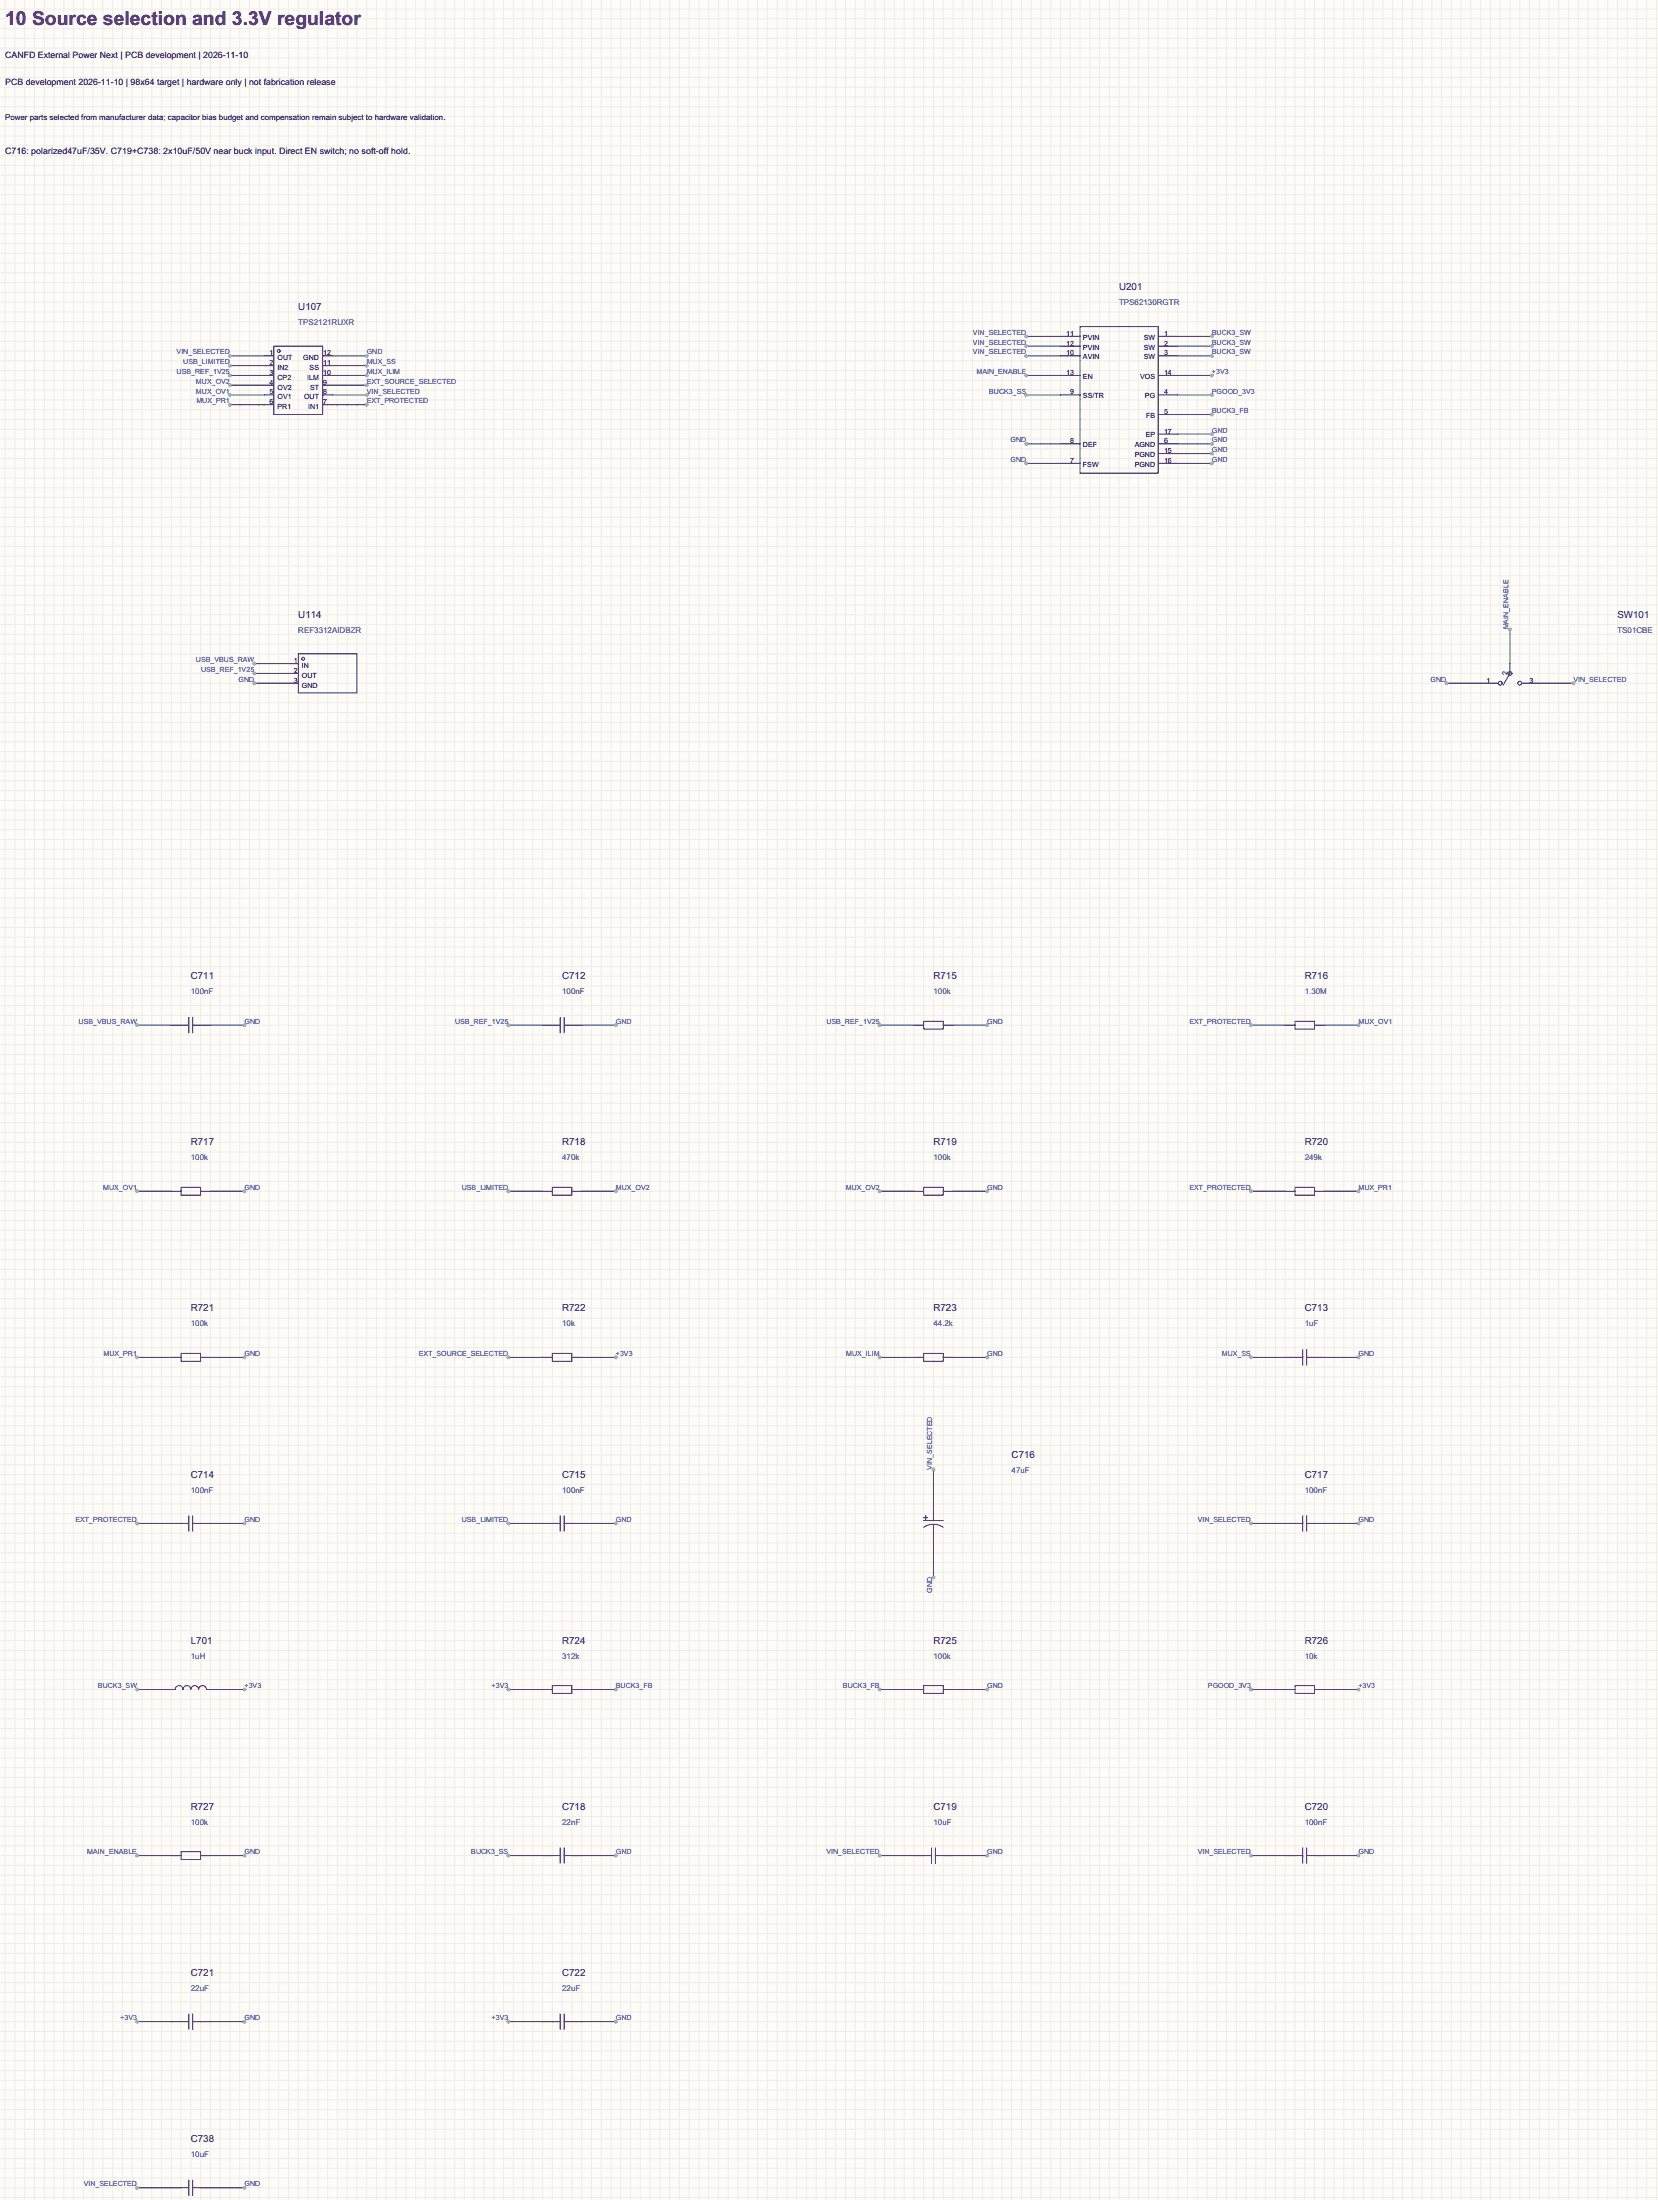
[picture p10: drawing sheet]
<svg xmlns="http://www.w3.org/2000/svg" width="431mm" height="572mm" viewBox="0 0 431 572" stroke-linecap="round" stroke-linejoin="round" font-family="sans-serif">
<path d="M0 0h431v572h-431z" fill="#fffcf7"/>
<g fill="none" stroke="#ededed" stroke-width=".26">
<path d="M0 2.4h431M0 4.9h431M0 7.4h431M0 10h431M0 12.5h431M0 15.1h431M0 17.6h431M1.3 0v572M3.9 0v572M6.4 0v572M9 0v572M11.5 0v572"/>
<path d="M14 0v572M16.6 0v572M19.1 0v572M21.7 0v572M24.2 0v572M26.7 0v572M29.3 0v572M31.8 0v572M34.4 0v572M36.9 0v572M39.4 0v572M42 0v572"/>
<path d="M44.5 0v572M47.1 0v572M49.6 0v572M52.1 0v572M54.7 0v572M57.2 0v572M59.8 0v572M62.3 0v572M64.8 0v572M67.4 0v572M69.9 0v572M72.5 0v572"/>
<path d="M75 0v572M77.5 0v572M80.1 0v572M82.6 0v572M85.2 0v572M87.7 0v572M90.2 0v572M92.8 0v572M95.3 0v572M97.9 0v572M100.4 0v572M102.9 0v572"/>
<path d="M105.5 0v572M108 0v572M110.6 0v572M113.1 0v572M115.6 0v572M118.2 0v572M120.7 0v572M123.3 0v572M125.8 0v572M128.3 0v572M130.9 0v572M133.4 0v572"/>
<path d="M136 0v572M138.5 0v572M141 0v572M143.6 0v572M146.1 0v572M148.7 0v572M151.2 0v572M153.7 0v572M156.3 0v572M158.8 0v572M161.4 0v572M163.9 0v572"/>
<path d="M166.4 0v572M169 0v572M171.5 0v572M174.1 0v572M176.6 0v572M179.1 0v572M181.7 0v572M184.2 0v572M186.8 0v572M189.3 0v572M191.8 0v572M194.4 0v572"/>
<path d="M196.9 0v572M199.5 0v572M202 0v572M204.5 0v572M207.1 0v572M209.6 0v572M212.2 0v572M214.7 0v572M217.2 0v572M219.8 0v572M222.3 0v572M224.9 0v572"/>
<path d="M227.4 0v572M229.9 0v572M232.5 0v572M235 0v572M237.6 0v572M240.1 0v572M242.6 0v572M245.2 0v572M247.7 0v572M250.3 0v572M252.8 0v572M255.3 0v572"/>
<path d="M257.9 0v572M260.4 0v572M263 0v572M265.5 0v572M268 0v572M270.6 0v572M273.1 0v572M275.7 0v572M278.2 0v572M280.7 0v572M283.3 0v572M285.8 0v572"/>
<path d="M288.4 0v572M290.9 0v572M293.4 0v572M296 0v572M298.5 0v572M301.1 0v572M303.6 0v572M306.1 0v572M308.7 0v572M311.2 0v572M313.8 0v572M316.3 0v572"/>
<path d="M318.8 0v572M321.4 0v572M323.9 0v572M326.5 0v572M329 0v572M331.5 0v572M334.1 0v572M336.6 0v572M339.2 0v572M341.7 0v572M344.2 0v572M346.8 0v572"/>
<path d="M349.3 0v572M351.9 0v572M354.4 0v572M356.9 0v572M359.5 0v572M362 0v572M364.6 0v572M367.1 0v572M369.6 0v572M372.2 0v572M374.7 0v572M377.3 0v572"/>
<path d="M379.8 0v572M382.3 0v572M384.9 0v572M387.4 0v572M390 0v572M392.5 0v572M395 0v572M397.6 0v572M400.1 0v572M402.7 0v572M405.2 0v572M407.7 0v572"/>
<path d="M410.3 0v572M412.8 0v572M415.4 0v572M417.9 0v572M420.4 0v572M423 0v572M425.5 0v572M428.1 0v572M430.6 0v572M0 20.1h431M0 22.7h431M0 25.2h431"/>
<path d="M0 27.8h431M0 30.3h431M0 32.8h431M0 35.4h431M0 37.9h431M0 40.5h431M0 43h431M0 45.5h431M0 48.1h431M0 50.6h431M0 53.2h431M0 55.7h431"/>
<path d="M0 58.2h431M0 60.8h431M0 63.3h431M0 65.9h431M0 68.4h431M0 70.9h431M0 73.5h431M0 76h431M0 78.6h431M0 81.1h431M0 83.6h431M0 86.2h431"/>
<path d="M0 88.7h431M0 91.3h431M0 93.8h431M0 96.3h431M0 98.9h431M0 101.4h431M0 104h431M0 106.5h431M0 109h431M0 111.6h431M0 114.1h431M0 116.7h431"/>
<path d="M0 119.2h431M0 121.7h431M0 124.3h431M0 126.8h431M0 129.4h431M0 131.9h431M0 134.4h431M0 137h431M0 139.5h431M0 142.1h431M0 144.6h431M0 147.1h431"/>
<path d="M0 149.7h431M0 152.2h431M0 154.8h431M0 157.3h431M0 159.8h431M0 162.4h431M0 164.9h431M0 167.5h431M0 170h431M0 172.5h431M0 175.1h431M0 177.6h431"/>
<path d="M0 180.2h431M0 182.7h431M0 185.2h431M0 187.8h431M0 190.3h431M0 192.9h431M0 195.4h431M0 197.9h431M0 200.5h431M0 203h431M0 205.6h431M0 208.1h431"/>
<path d="M0 210.6h431M0 213.2h431M0 215.7h431M0 218.3h431M0 220.8h431M0 223.3h431M0 225.9h431M0 228.4h431M0 231h431M0 233.5h431M0 236h431M0 238.6h431"/>
<path d="M0 241.1h431M0 243.7h431M0 246.2h431M0 248.7h431M0 251.3h431M0 253.8h431M0 256.4h431M0 258.9h431M0 261.4h431M0 264h431M0 266.5h431M0 269.1h431"/>
<path d="M0 271.6h431M0 274.1h431M0 276.7h431M0 279.2h431M0 281.8h431M0 284.3h431M0 286.8h431M0 289.4h431M0 291.9h431M0 294.5h431M0 297h431M0 299.5h431"/>
<path d="M0 302.1h431M0 304.6h431M0 307.2h431M0 309.7h431M0 312.2h431M0 314.8h431M0 317.3h431M0 319.9h431M0 322.4h431M0 324.9h431M0 327.5h431M0 330h431"/>
<path d="M0 332.6h431M0 335.1h431M0 337.6h431M0 340.2h431M0 342.7h431M0 345.3h431M0 347.8h431M0 350.3h431M0 352.9h431M0 355.4h431M0 358h431M0 360.5h431"/>
<path d="M0 363h431M0 365.6h431M0 368.1h431M0 370.7h431M0 373.2h431M0 375.7h431M0 378.3h431M0 380.8h431M0 383.4h431M0 385.9h431M0 388.4h431M0 391h431"/>
<path d="M0 393.5h431M0 396.1h431M0 398.6h431M0 401.1h431M0 403.7h431M0 406.2h431M0 408.8h431M0 411.3h431M0 413.8h431M0 416.4h431M0 418.9h431M0 421.5h431"/>
<path d="M0 424h431M0 426.5h431M0 429.1h431M0 431.6h431M0 434.2h431M0 436.7h431M0 439.2h431M0 441.8h431M0 444.3h431M0 446.9h431M0 449.4h431M0 451.9h431"/>
<path d="M0 454.5h431M0 457h431M0 459.6h431M0 462.1h431M0 464.6h431M0 467.2h431M0 469.7h431M0 472.3h431M0 474.8h431M0 477.3h431M0 479.9h431M0 482.4h431"/>
<path d="M0 485h431M0 487.5h431M0 490h431M0 492.6h431M0 495.1h431M0 497.7h431M0 500.2h431M0 502.7h431M0 505.3h431M0 507.8h431M0 510.4h431M0 512.9h431"/>
<path d="M0 515.4h431M0 518h431M0 520.5h431M0 523.1h431M0 525.6h431M0 528.1h431M0 530.7h431M0 533.2h431M0 535.8h431M0 538.3h431M0 540.8h431M0 543.4h431"/>
<path d="M0 545.9h431M0 548.5h431M0 551h431M0 553.5h431M0 556.1h431M0 558.6h431M0 561.2h431M0 563.7h431M0 566.2h431M0 568.8h431M0 571.3h431"/>
</g>
<g fill="none" stroke="#a10000" stroke-width=".26">
<path d="M71.2 90h12.7v17.8h-12.7zM280.7 84.9h20.4v38.1h-20.4zM77.5 170h15.3v10.2h-15.3zM387.4 177.6h2.1M392.5 175.1l-1.8 3M395.6 177.6h2M47.1 266.5h2M49.1 264.5v4M50.1 264.5v4M50.1 266.5h2M143.6 266.5h2M145.6 264.5v4"/>
<path d="M146.6 264.5v4M146.6 266.5h2.1M240.1 265.5h5.1v2h-5.1zM336.6 265.5h5.1v2h-5.1zM47.1 308.7h5v2h-5zM143.6 308.7h5.1v2h-5.1zM240.1 308.7h5.1v2h-5.1zM336.6 308.7h5.1v2h-5.1zM47.1 351.9h5v2h-5zM143.6 351.9h5.1v2h-5.1zM240.1 351.9h5.1v2h-5.1zM336.6 352.9h2.1"/>
<path d="M338.7 350.8v4.1M339.7 350.8v4.1M339.7 352.9h2M47.1 396.1h2M49.1 394v4.1M50.1 396.1h2M50.1 394v4.1M143.6 396.1h2M145.6 394v4.1M146.6 396.1h2.1M146.6 394v4.1M240.1 394.5l1 .1z"/>
<path d="M240.1 397.1a4.6 4.6 0 0 1 5.1 0M240.1 395.3h5.1M240.6 394v1zM336.6 396.1h2.1M338.7 394v4.1M339.7 396.1h2M339.7 394v4.1M45.5 439.2a1.02 1.02 0 0 1 1.1-1 1.02 1.02 0 0 1 1 1 1.02 1.02 0 0 1 1-1 1.02 1.02 0 0 1 1 1 1.02 1.02 0 0 1 1-1 1.02 1.02 0 0 1 1 1 1.02 1.02 0 0 1 1.1-1 1.02 1.02 0 0 1 1 1M143.6 438.2h5.1v2.1h-5.1zM240.1 438.2h5.1v2.1h-5.1zM336.6 438.2h5.1v2.1h-5.1zM47.1 481.4h5v2h-5z"/>
<path d="M143.6 482.4h2M145.6 480.4v4M146.6 482.4h2.1M146.6 480.4v4M240.1 482.4h2M242.1 480.4v4M243.2 482.4h2M243.2 480.4v4M336.6 482.4h2.1M338.7 480.4v4M339.7 480.4v4M339.7 482.4h2"/>
<path d="M47.1 525.6h2M49.1 523.6v4M50.1 523.6v4M50.1 525.6h2M143.6 525.6h2M145.6 523.6v4M146.6 523.6v4M146.6 525.6h2.1M47.1 568.8h2M49.1 566.7v4.1M50.1 568.8h2M50.1 566.7v4.1"/>
<circle cx="72.5" cy="91.3" r=".38"/>
<circle cx="78.8" cy="171.3" r=".38"/>
<circle cx="390" cy="177.6" r=".51"/>
<circle cx="392.5" cy="175.1" r=".51"/>
<circle cx="395" cy="177.6" r=".51"/>
</g>
<g fill="none" stroke="#870000" stroke-width=".26">
<path d="M68.7 92.5h2.5M68.7 95.1h2.5M68.7 97.6h2.5M83.9 92.5h2.5M83.9 95.1h2.5M83.9 97.6h2.5M275.7 92.5h5M275.7 97.6h5M275.7 87.4h5M275.7 90h5M301.1 92.5h5M301.1 97.6h5"/>
<path d="M301.1 87.4h5M301.1 90h5M68.7 100.1h2.5M68.7 102.7h2.5M68.7 105.2h2.5M83.9 100.1h2.5M83.9 102.7h2.5M83.9 105.2h2.5M275.7 102.7h5M275.7 115.4h5M301.1 102.7h5M301.1 107.8h5"/>
<path d="M301.1 115.4h5M301.1 117.9h5M301.1 112.8h5M275.7 120.5h5M301.1 120.5h5M75 177.6h2.5M75 172.5h2.5M75 175.1h2.5M384.9 177.6h2.5M392.5 172.5v2.6M397.6 177.6h2.5M44.5 266.5h2.6"/>
<path d="M52.1 266.5h2.6M141 266.5h2.6M148.7 266.5h2.5M237.6 266.5h2.5M245.2 266.5h2.5M334.1 266.5h2.5M341.7 266.5h2.5M44.5 309.7h2.6M52.1 309.7h2.6M141 309.7h2.6M148.7 309.7h2.5M237.6 309.7h2.5"/>
<path d="M245.2 309.7h2.5M334.1 309.7h2.5M341.7 309.7h2.5M44.5 352.9h2.6M52.1 352.9h2.6M141 352.9h2.6M148.7 352.9h2.5M237.6 352.9h2.5M245.2 352.9h2.5M334.1 352.9h2.5M341.7 352.9h2.5M44.5 396.1h2.6"/>
<path d="M52.1 396.1h2.6M141 396.1h2.6M148.7 396.1h2.5M242.6 391v4.3M242.6 396.3v4.8M334.1 396.1h2.5M341.7 396.1h2.5M44.5 439.2h1M53.7 439.2h1M141 439.2h2.6M148.7 439.2h2.5M237.6 439.2h2.5"/>
<path d="M245.2 439.2h2.5M334.1 439.2h2.5M341.7 439.2h2.5M44.5 482.4h2.6M52.1 482.4h2.6M141 482.4h2.6M148.7 482.4h2.5M237.6 482.4h2.5M245.2 482.4h2.5M334.1 482.4h2.5M341.7 482.4h2.5M44.5 525.6h2.6"/>
<path d="M52.1 525.6h2.6M141 525.6h2.6M148.7 525.6h2.5M44.5 568.8h2.6M52.1 568.8h2.6"/>
</g>
<path d="M266.8 87.4h8.9" fill="none" stroke="#008700" stroke-width=".26"/>
<circle cx="266.8" cy="87.4" r=".51" fill="#999"/>
<path d="M266.8 92.5h8.9" fill="none" stroke="#008700" stroke-width=".26"/>
<circle cx="266.8" cy="92.5" r=".51" fill="#999"/>
<path d="M266.8 102.7h8.9" fill="none" stroke="#008700" stroke-width=".26"/>
<circle cx="266.8" cy="102.7" r=".51" fill="#999"/>
<path d="M266.8 120.5h8.9" fill="none" stroke="#008700" stroke-width=".26"/>
<circle cx="266.8" cy="120.5" r=".51" fill="#999"/>
<path d="M54.7 482.4h8.9" fill="none" stroke="#008700" stroke-width=".26"/>
<circle cx="63.6" cy="482.4" r=".51" fill="#999"/>
<path d="M306.1 115.4h8.9" fill="none" stroke="#008700" stroke-width=".26"/>
<circle cx="315" cy="115.4" r=".51" fill="#999"/>
<path d="M306.1 107.8h8.9" fill="none" stroke="#008700" stroke-width=".26"/>
<circle cx="315" cy="107.8" r=".51" fill="#999"/>
<path d="M306.1 92.5h8.9" fill="none" stroke="#008700" stroke-width=".26"/>
<circle cx="315" cy="92.5" r=".51" fill="#999"/>
<path d="M306.1 90h8.9" fill="none" stroke="#008700" stroke-width=".26"/>
<circle cx="315" cy="90" r=".51" fill="#999"/>
<path d="M306.1 87.4h8.9" fill="none" stroke="#008700" stroke-width=".26"/>
<circle cx="315" cy="87.4" r=".51" fill="#999"/>
<path d="M86.4 95.1h8.9" fill="none" stroke="#008700" stroke-width=".26"/>
<circle cx="95.3" cy="95.1" r=".51" fill="#999"/>
<path d="M54.7 396.1h8.9" fill="none" stroke="#008700" stroke-width=".26"/>
<circle cx="63.6" cy="396.1" r=".51" fill="#999"/>
<path d="M35.6 396.1h8.9" fill="none" stroke="#008700" stroke-width=".26"/>
<circle cx="35.6" cy="396.1" r=".51" fill="#999"/>
<path d="M86.4 97.6h8.9" fill="none" stroke="#008700" stroke-width=".26"/>
<circle cx="95.3" cy="97.6" r=".51" fill="#999"/>
<path d="M86.4 100.1h8.9" fill="none" stroke="#008700" stroke-width=".26"/>
<circle cx="95.3" cy="100.1" r=".51" fill="#999"/>
<path d="M86.4 102.7h8.9" fill="none" stroke="#008700" stroke-width=".26"/>
<circle cx="95.3" cy="102.7" r=".51" fill="#999"/>
<path d="M132.2 396.1h8.8" fill="none" stroke="#008700" stroke-width=".26"/>
<circle cx="132.2" cy="396.1" r=".51" fill="#999"/>
<path d="M242.6 382.1v8.9" fill="none" stroke="#008700" stroke-width=".26"/>
<circle cx="242.6" cy="382.1" r=".51" fill="#999"/>
<path d="M86.4 92.5h8.9" fill="none" stroke="#008700" stroke-width=".26"/>
<circle cx="95.3" cy="92.5" r=".51" fill="#999"/>
<path d="M54.7 439.2h8.9" fill="none" stroke="#008700" stroke-width=".26"/>
<circle cx="63.6" cy="439.2" r=".51" fill="#999"/>
<path d="M151.2 439.2h8.9" fill="none" stroke="#008700" stroke-width=".26"/>
<circle cx="160.1" cy="439.2" r=".51" fill="#999"/>
<path d="M247.7 439.2h8.9" fill="none" stroke="#008700" stroke-width=".26"/>
<circle cx="256.6" cy="439.2" r=".51" fill="#999"/>
<path d="M306.1 102.7h8.9" fill="none" stroke="#008700" stroke-width=".26"/>
<circle cx="315" cy="102.7" r=".51" fill="#999"/>
<path d="M35.6 482.4h8.9" fill="none" stroke="#008700" stroke-width=".26"/>
<circle cx="35.6" cy="482.4" r=".51" fill="#999"/>
<path d="M132.2 482.4h8.8" fill="none" stroke="#008700" stroke-width=".26"/>
<circle cx="132.2" cy="482.4" r=".51" fill="#999"/>
<path d="M247.7 482.4h8.9" fill="none" stroke="#008700" stroke-width=".26"/>
<circle cx="256.6" cy="482.4" r=".51" fill="#999"/>
<path d="M266.8 115.4h8.9" fill="none" stroke="#008700" stroke-width=".26"/>
<circle cx="266.8" cy="115.4" r=".51" fill="#999"/>
<path d="M54.7 525.6h8.9" fill="none" stroke="#008700" stroke-width=".26"/>
<circle cx="63.6" cy="525.6" r=".51" fill="#999"/>
<path d="M151.2 525.6h8.9" fill="none" stroke="#008700" stroke-width=".26"/>
<circle cx="160.1" cy="525.6" r=".51" fill="#999"/>
<path d="M54.7 568.8h8.9" fill="none" stroke="#008700" stroke-width=".26"/>
<circle cx="63.6" cy="568.8" r=".51" fill="#999"/>
<path d="M266.8 90h8.9" fill="none" stroke="#008700" stroke-width=".26"/>
<circle cx="266.8" cy="90" r=".51" fill="#999"/>
<path d="M247.7 352.9h8.9" fill="none" stroke="#008700" stroke-width=".26"/>
<circle cx="256.6" cy="352.9" r=".51" fill="#999"/>
<path d="M86.4 105.2h8.9" fill="none" stroke="#008700" stroke-width=".26"/>
<circle cx="95.3" cy="105.2" r=".51" fill="#999"/>
<path d="M151.2 352.9h8.9" fill="none" stroke="#008700" stroke-width=".26"/>
<circle cx="160.1" cy="352.9" r=".51" fill="#999"/>
<path d="M54.7 352.9h8.9" fill="none" stroke="#008700" stroke-width=".26"/>
<circle cx="63.6" cy="352.9" r=".51" fill="#999"/>
<path d="M59.8 105.2h8.9" fill="none" stroke="#008700" stroke-width=".26"/>
<circle cx="59.8" cy="105.2" r=".51" fill="#999"/>
<path d="M59.8 102.7h8.9" fill="none" stroke="#008700" stroke-width=".26"/>
<circle cx="59.8" cy="102.7" r=".51" fill="#999"/>
<path d="M59.8 100.1h8.9" fill="none" stroke="#008700" stroke-width=".26"/>
<circle cx="59.8" cy="100.1" r=".51" fill="#999"/>
<path d="M247.7 309.7h8.9" fill="none" stroke="#008700" stroke-width=".26"/>
<circle cx="256.6" cy="309.7" r=".51" fill="#999"/>
<path d="M59.8 97.6h8.9" fill="none" stroke="#008700" stroke-width=".26"/>
<circle cx="59.8" cy="97.6" r=".51" fill="#999"/>
<path d="M151.2 309.7h8.9" fill="none" stroke="#008700" stroke-width=".26"/>
<circle cx="160.1" cy="309.7" r=".51" fill="#999"/>
<path d="M35.6 309.7h8.9" fill="none" stroke="#008700" stroke-width=".26"/>
<circle cx="35.6" cy="309.7" r=".51" fill="#999"/>
<path d="M54.7 309.7h8.9" fill="none" stroke="#008700" stroke-width=".26"/>
<circle cx="63.6" cy="309.7" r=".51" fill="#999"/>
<path d="M59.8 95.1h8.9" fill="none" stroke="#008700" stroke-width=".26"/>
<circle cx="59.8" cy="95.1" r=".51" fill="#999"/>
<path d="M59.8 92.5h8.9" fill="none" stroke="#008700" stroke-width=".26"/>
<circle cx="59.8" cy="92.5" r=".51" fill="#999"/>
<path d="M325.2 266.5h8.9" fill="none" stroke="#008700" stroke-width=".26"/>
<circle cx="325.2" cy="266.5" r=".51" fill="#999"/>
<path d="M344.2 266.5h8.9" fill="none" stroke="#008700" stroke-width=".26"/>
<circle cx="353.1" cy="266.5" r=".51" fill="#999"/>
<path d="M66.1 177.6h8.9" fill="none" stroke="#008700" stroke-width=".26"/>
<circle cx="66.1" cy="177.6" r=".51" fill="#999"/>
<path d="M228.7 266.5h8.9" fill="none" stroke="#008700" stroke-width=".26"/>
<circle cx="228.7" cy="266.5" r=".51" fill="#999"/>
<path d="M247.7 266.5h8.9" fill="none" stroke="#008700" stroke-width=".26"/>
<circle cx="256.6" cy="266.5" r=".51" fill="#999"/>
<path d="M132.2 309.7h8.8" fill="none" stroke="#008700" stroke-width=".26"/>
<circle cx="132.2" cy="309.7" r=".51" fill="#999"/>
<path d="M66.1 175.1h8.9" fill="none" stroke="#008700" stroke-width=".26"/>
<circle cx="66.1" cy="175.1" r=".51" fill="#999"/>
<path d="M228.7 309.7h8.9" fill="none" stroke="#008700" stroke-width=".26"/>
<circle cx="228.7" cy="309.7" r=".51" fill="#999"/>
<path d="M344.2 309.7h8.9" fill="none" stroke="#008700" stroke-width=".26"/>
<circle cx="353.1" cy="309.7" r=".51" fill="#999"/>
<path d="M325.2 309.7h8.9" fill="none" stroke="#008700" stroke-width=".26"/>
<circle cx="325.2" cy="309.7" r=".51" fill="#999"/>
<path d="M151.2 266.5h8.9" fill="none" stroke="#008700" stroke-width=".26"/>
<circle cx="160.1" cy="266.5" r=".51" fill="#999"/>
<path d="M35.6 352.9h8.9" fill="none" stroke="#008700" stroke-width=".26"/>
<circle cx="35.6" cy="352.9" r=".51" fill="#999"/>
<path d="M132.2 266.5h8.8" fill="none" stroke="#008700" stroke-width=".26"/>
<circle cx="132.2" cy="266.5" r=".51" fill="#999"/>
<path d="M132.2 352.9h8.8" fill="none" stroke="#008700" stroke-width=".26"/>
<circle cx="132.2" cy="352.9" r=".51" fill="#999"/>
<path d="M54.7 266.5h8.9" fill="none" stroke="#008700" stroke-width=".26"/>
<circle cx="63.6" cy="266.5" r=".51" fill="#999"/>
<path d="M228.7 352.9h8.9" fill="none" stroke="#008700" stroke-width=".26"/>
<circle cx="228.7" cy="352.9" r=".51" fill="#999"/>
<path d="M325.2 352.9h8.9" fill="none" stroke="#008700" stroke-width=".26"/>
<circle cx="325.2" cy="352.9" r=".51" fill="#999"/>
<path d="M344.2 352.9h8.9" fill="none" stroke="#008700" stroke-width=".26"/>
<circle cx="353.1" cy="352.9" r=".51" fill="#999"/>
<path d="M35.6 266.5h8.9" fill="none" stroke="#008700" stroke-width=".26"/>
<circle cx="35.6" cy="266.5" r=".51" fill="#999"/>
<path d="M66.1 172.5h8.9" fill="none" stroke="#008700" stroke-width=".26"/>
<circle cx="66.1" cy="172.5" r=".51" fill="#999"/>
<path d="M400.1 177.6h8.9" fill="none" stroke="#008700" stroke-width=".26"/>
<circle cx="409" cy="177.6" r=".51" fill="#999"/>
<path d="M151.2 396.1h8.9" fill="none" stroke="#008700" stroke-width=".26"/>
<circle cx="160.1" cy="396.1" r=".51" fill="#999"/>
<path d="M392.5 163.6v8.9" fill="none" stroke="#008700" stroke-width=".26"/>
<circle cx="392.5" cy="163.6" r=".51" fill="#999"/>
<path d="M242.6 401.1v8.9" fill="none" stroke="#008700" stroke-width=".26"/>
<circle cx="242.6" cy="410" r=".51" fill="#999"/>
<path d="M325.2 396.1h8.9" fill="none" stroke="#008700" stroke-width=".26"/>
<circle cx="325.2" cy="396.1" r=".51" fill="#999"/>
<path d="M344.2 396.1h8.9" fill="none" stroke="#008700" stroke-width=".26"/>
<circle cx="353.1" cy="396.1" r=".51" fill="#999"/>
<path d="M376 177.6h8.9" fill="none" stroke="#008700" stroke-width=".26"/>
<circle cx="376" cy="177.6" r=".51" fill="#999"/>
<path d="M35.6 439.2h8.9" fill="none" stroke="#008700" stroke-width=".26"/>
<circle cx="35.6" cy="439.2" r=".51" fill="#999"/>
<path d="M306.1 112.8h8.9" fill="none" stroke="#008700" stroke-width=".26"/>
<circle cx="315" cy="112.8" r=".51" fill="#999"/>
<path d="M132.2 439.2h8.8" fill="none" stroke="#008700" stroke-width=".26"/>
<circle cx="132.2" cy="439.2" r=".51" fill="#999"/>
<path d="M306.1 120.5h8.9" fill="none" stroke="#008700" stroke-width=".26"/>
<circle cx="315" cy="120.5" r=".51" fill="#999"/>
<path d="M228.7 439.2h8.9" fill="none" stroke="#008700" stroke-width=".26"/>
<circle cx="228.7" cy="439.2" r=".51" fill="#999"/>
<path d="M344.2 439.2h8.9" fill="none" stroke="#008700" stroke-width=".26"/>
<circle cx="353.1" cy="439.2" r=".51" fill="#999"/>
<path d="M325.2 439.2h8.9" fill="none" stroke="#008700" stroke-width=".26"/>
<circle cx="325.2" cy="439.2" r=".51" fill="#999"/>
<path d="M306.1 117.9h8.9" fill="none" stroke="#008700" stroke-width=".26"/>
<circle cx="315" cy="117.9" r=".51" fill="#999"/>
<path d="M306.1 97.6h8.9" fill="none" stroke="#008700" stroke-width=".26"/>
<circle cx="315" cy="97.6" r=".51" fill="#999"/>
<path d="M266.8 97.6h8.9" fill="none" stroke="#008700" stroke-width=".26"/>
<circle cx="266.8" cy="97.6" r=".51" fill="#999"/>
<path d="M151.2 482.4h8.9" fill="none" stroke="#008700" stroke-width=".26"/>
<circle cx="160.1" cy="482.4" r=".51" fill="#999"/>
<path d="M35.6 568.8h8.9" fill="none" stroke="#008700" stroke-width=".26"/>
<circle cx="35.6" cy="568.8" r=".51" fill="#999"/>
<path d="M228.7 482.4h8.9" fill="none" stroke="#008700" stroke-width=".26"/>
<circle cx="228.7" cy="482.4" r=".51" fill="#999"/>
<path d="M325.2 482.4h8.9" fill="none" stroke="#008700" stroke-width=".26"/>
<circle cx="325.2" cy="482.4" r=".51" fill="#999"/>
<path d="M344.2 482.4h8.9" fill="none" stroke="#008700" stroke-width=".26"/>
<circle cx="353.1" cy="482.4" r=".51" fill="#999"/>
<path d="M132.2 525.6h8.8" fill="none" stroke="#008700" stroke-width=".26"/>
<circle cx="132.2" cy="525.6" r=".51" fill="#999"/>
<path d="M35.6 525.6h8.9" fill="none" stroke="#008700" stroke-width=".26"/>
<circle cx="35.6" cy="525.6" r=".51" fill="#999"/>
<text font-size="5" x="1.3" y="6.4">10 Source selection and 3.3V regulator</text>
<g font-size="2.5" fill="#000080">
<text x="290.9" y="75.5">U201</text>
<text x="77.5" y="80.6">U107</text>
<text x="77.5" y="160.6">U114</text>
<text x="420.4" y="160.6">SW101</text>
<text x="49.6" y="254.6">C711</text>
<text x="146.1" y="254.6">C712</text>
<text x="242.6" y="254.6">R715</text>
<text x="339.2" y="254.6">R716</text>
<text x="49.6" y="297.8">R717</text>
<text x="146.1" y="297.8">R718</text>
<text x="242.6" y="297.8">R719</text>
<text x="339.2" y="297.8">R720</text>
<text x="49.6" y="340.9">R721</text>
<text x="146.1" y="340.9">R722</text>
<text x="242.6" y="340.9">R723</text>
<text x="339.2" y="340.9">C713</text>
<text x="263" y="379">C716</text>
<text x="49.6" y="384.1">C714</text>
<text x="146.1" y="384.1">C715</text>
<text x="339.2" y="384.1">C717</text>
<text x="49.6" y="427.3">L701</text>
<text x="146.1" y="427.3">R724</text>
<text x="242.6" y="427.3">R725</text>
<text x="339.2" y="427.3">R726</text>
<text x="49.6" y="470.5">R727</text>
<text x="146.1" y="470.5">C718</text>
<text x="242.6" y="470.5">C719</text>
<text x="339.2" y="470.5">C720</text>
<text x="49.6" y="513.7">C721</text>
<text x="146.1" y="513.7">C722</text>
<text x="49.6" y="556.8">C738</text>
</g>
<g font-size="2.3">
<text x="1.3" y="15.1">CANFD External Power Next | PCB development | 2026-11-10</text>
<text x="1.3" y="22.2">PCB development 2026-11-10 | 98x64 target | hardware only | not fabrication release</text>
<text x="1.3" y="40">C716: polarized47uF/35V. C719+C738: 2x10uF/50V near buck input. Direct EN switch; no soft-off hold.</text>
</g>
<text font-size="2.1" x="1.3" y="31.1">Power parts selected from manufacturer data; capacitor bias budget and compensation remain subject to hardware validation.</text>
<g font-size="2.1" fill="#00f">
<text x="290.9" y="79.4">TPS62130RGTR</text>
<text x="77.5" y="84.5">TPS2121RUXR</text>
<text x="77.5" y="164.5">REF3312AIDBZR</text>
<text x="420.4" y="164.5">TS01CBE</text>
<text x="49.6" y="258.5">100nF</text>
<text x="146.1" y="258.5">100nF</text>
<text x="242.6" y="258.5">100k</text>
<text x="339.2" y="258.5">1.30M</text>
<text x="49.6" y="301.7">100k</text>
<text x="146.1" y="301.7">470k</text>
<text x="242.6" y="301.7">100k</text>
<text x="339.2" y="301.7">249k</text>
<text x="49.6" y="344.8">100k</text>
<text x="146.1" y="344.8">10k</text>
<text x="242.6" y="344.8">44.2k</text>
<text x="339.2" y="344.8">1uF</text>
<text x="263" y="382.9">47uF</text>
<text x="49.6" y="388">100nF</text>
<text x="146.1" y="388">100nF</text>
<text x="339.2" y="388">100nF</text>
<text x="49.6" y="431.2">1uH</text>
<text x="146.1" y="431.2">312k</text>
<text x="242.6" y="431.2">100k</text>
<text x="339.2" y="431.2">10k</text>
<text x="49.6" y="474.4">100k</text>
<text x="146.1" y="474.4">22nF</text>
<text x="242.6" y="474.4">10uF</text>
<text x="339.2" y="474.4">100nF</text>
<text x="49.6" y="517.6">22uF</text>
<text x="146.1" y="517.6">22uF</text>
<text x="49.6" y="560.7">10uF</text>
</g>
<g font-size="1.8" fill="#00f">
<text x="252.9" y="87.1">VIN_SELECTED</text>
<text x="252.9" y="89.6">VIN_SELECTED</text>
<text x="315" y="89.6">BUCK3_SW</text>
<text x="315" y="87.1">BUCK3_SW</text>
<text x="45.9" y="92.2">VIN_SELECTED</text>
<text x="47.7" y="94.7">USB_LIMITED</text>
<text x="95.3" y="94.7">MUX_SS</text>
<text x="95.3" y="92.2">GND</text>
<text x="252.9" y="92.2">VIN_SELECTED</text>
<text x="315" y="92.2">BUCK3_SW</text>
<text x="45.9" y="97.2">USB_REF_1V25</text>
<text x="50.9" y="99.8">MUX_OV2</text>
<text x="95.3" y="97.2">MUX_ILIM</text>
<text x="95.3" y="99.8">EXT_SOURCE_SELECTED</text>
<text x="253.8" y="97.2">MAIN_ENABLE</text>
<text x="315" y="97.2">+3V3</text>
<text x="50.9" y="102.3">MUX_OV1</text>
<text x="51" y="104.9">MUX_PR1</text>
<text x="95.3" y="102.3">VIN_SELECTED</text>
<text x="95.3" y="104.9">EXT_PROTECTED</text>
<text x="257.1" y="102.3">BUCK3_SS</text>
<text x="315" y="107.4">BUCK3_FB</text>
<text x="315" y="102.3">PGOOD_3V3</text>
<text x="315" y="112.5">GND</text>
<text x="262.7" y="115">GND</text>
<text x="315" y="115">GND</text>
<text x="315" y="117.6">GND</text>
<text x="262.7" y="120.1">GND</text>
<text x="315" y="120.1">GND</text>
<text x="392.1" y="163.6" transform="rotate(-90 392.1 163.6)">MAIN_ENABLE</text>
<text x="50.9" y="172.2">USB_VBUS_RAW</text>
<text x="52.3" y="174.7">USB_REF_1V25</text>
<text x="62" y="177.2">GND</text>
<text x="371.9" y="177.2">GND</text>
<text x="409" y="177.2">VIN_SELECTED</text>
<text x="20.4" y="266.1">USB_VBUS_RAW</text>
<text x="63.6" y="266.1">GND</text>
<text x="118.3" y="266.1">USB_REF_1V25</text>
<text x="160.1" y="266.1">GND</text>
<text x="214.8" y="266.1">USB_REF_1V25</text>
<text x="256.6" y="266.1">GND</text>
<text x="309.2" y="266.1">EXT_PROTECTED</text>
<text x="353.1" y="266.1">MUX_OV1</text>
<text x="26.8" y="309.3">MUX_OV1</text>
<text x="63.6" y="309.3">GND</text>
<text x="120" y="309.3">USB_LIMITED</text>
<text x="160.1" y="309.3">MUX_OV2</text>
<text x="219.8" y="309.3">MUX_OV2</text>
<text x="256.6" y="309.3">GND</text>
<text x="309.2" y="309.3">EXT_PROTECTED</text>
<text x="353.1" y="309.3">MUX_PR1</text>
<text x="26.9" y="352.5">MUX_PR1</text>
<text x="63.6" y="352.5">GND</text>
<text x="108.9" y="352.5">EXT_SOURCE_SELECTED</text>
<text x="160.1" y="352.5">+3V3</text>
<text x="219.9" y="352.5">MUX_ILIM</text>
<text x="256.6" y="352.5">GND</text>
<text x="317.6" y="352.5">MUX_SS</text>
<text x="353.1" y="352.5">GND</text>
<text x="242.3" y="382.1" transform="rotate(-90 242.3 382.1)">VIN_SELECTED</text>
<text x="19.6" y="395.7">EXT_PROTECTED</text>
<text x="63.6" y="395.7">GND</text>
<text x="120" y="395.7">USB_LIMITED</text>
<text x="160.1" y="395.7">GND</text>
<text x="311.3" y="395.7">VIN_SELECTED</text>
<text x="353.1" y="395.7">GND</text>
<text x="242.3" y="414.1" transform="rotate(-90 242.3 414.1)">GND</text>
<text x="25.5" y="438.9">BUCK3_SW</text>
<text x="63.6" y="438.9">+3V3</text>
<text x="127.8" y="438.9">+3V3</text>
<text x="160.1" y="438.9">BUCK3_FB</text>
<text x="219.1" y="438.9">BUCK3_FB</text>
<text x="256.6" y="438.9">GND</text>
<text x="314" y="438.9">PGOOD_3V3</text>
<text x="353.1" y="438.9">+3V3</text>
<text x="22.7" y="482">MAIN_ENABLE</text>
<text x="63.6" y="482">GND</text>
<text x="122.5" y="482">BUCK3_SS</text>
<text x="160.1" y="482">GND</text>
<text x="214.8" y="482">VIN_SELECTED</text>
<text x="256.6" y="482">GND</text>
<text x="311.3" y="482">VIN_SELECTED</text>
<text x="353.1" y="482">GND</text>
<text x="31.3" y="525.2">+3V3</text>
<text x="63.6" y="525.2">GND</text>
<text x="127.8" y="525.2">+3V3</text>
<text x="160.1" y="525.2">GND</text>
<text x="21.8" y="568.4">VIN_SELECTED</text>
<text x="63.6" y="568.4">GND</text>
</g>
<g font-size="1.8">
<text x="277.2" y="87.3">11</text>
<text x="277.2" y="89.8">12</text>
<text x="281.5" y="88.3">PVIN</text>
<text x="297.3" y="88.3">SW</text>
<text x="302.6" y="87.3">1</text>
<text x="302.6" y="89.8">2</text>
<text x="70" y="92.4">1</text>
<text x="70" y="94.9">2</text>
<text x="72.1" y="93.7">OUT</text>
<text x="78.8" y="93.7">GND</text>
<text x="84" y="94.9">11</text>
<text x="84" y="92.4">12</text>
<text x="277.2" y="92.4">10</text>
<text x="281.5" y="93.4">AVIN</text>
<text x="281.5" y="90.9">PVIN</text>
<text x="297.3" y="90.9">SW</text>
<text x="297.3" y="93.4">SW</text>
<text x="302.6" y="92.4">3</text>
<text x="70" y="97.5">3</text>
<text x="70" y="100">4</text>
<text x="72.1" y="96.2">IN2</text>
<text x="72.1" y="98.7">CP2</text>
<text x="72.1" y="101.3">OV2</text>
<text x="79.9" y="98.7">ILM</text>
<text x="80.5" y="96.2">SS</text>
<text x="80.6" y="101.3">ST</text>
<text x="84" y="100">9</text>
<text x="84" y="97.5">10</text>
<text x="277.2" y="97.5">13</text>
<text x="281.5" y="98.5">EN</text>
<text x="296.4" y="98.5">VOS</text>
<text x="302.6" y="97.5">14</text>
<text x="70" y="102.5">5</text>
<text x="70" y="105.1">6</text>
<text x="72.1" y="103.8">OV1</text>
<text x="72.1" y="106.4">PR1</text>
<text x="79.1" y="103.8">OUT</text>
<text x="80.1" y="106.4">IN1</text>
<text x="84" y="105.1">7</text>
<text x="84" y="102.5">8</text>
<text x="278.2" y="102.5">9</text>
<text x="281.5" y="103.6">SS/TR</text>
<text x="297.6" y="103.6">PG</text>
<text x="302.6" y="102.5">4</text>
<text x="302.6" y="107.6">5</text>
<text x="297.8" y="113.7">EP</text>
<text x="297.9" y="108.6">FB</text>
<text x="302.6" y="112.7">17</text>
<text x="278.2" y="115.2">8</text>
<text x="281.5" y="116.3">DEF</text>
<text x="295" y="116.3">AGND</text>
<text x="295" y="118.8">PGND</text>
<text x="302.6" y="115.2">6</text>
<text x="302.6" y="117.8">15</text>
<text x="278.2" y="120.3">7</text>
<text x="281.5" y="121.3">FSW</text>
<text x="295" y="121.3">PGND</text>
<text x="302.6" y="120.3">16</text>
<text x="76.4" y="172.4">1</text>
<text x="78.5" y="173.7">IN</text>
<text x="76.4" y="174.9">2</text>
<text x="76.4" y="177.5">3</text>
<text x="78.5" y="176.2">OUT</text>
<text x="78.5" y="178.7">GND</text>
<text x="386.4" y="177.5">1</text>
<text x="391.9" y="175.6" transform="rotate(-90 391.9 175.6)">2</text>
<text x="397.6" y="177.5">3</text>
</g>
</svg>
